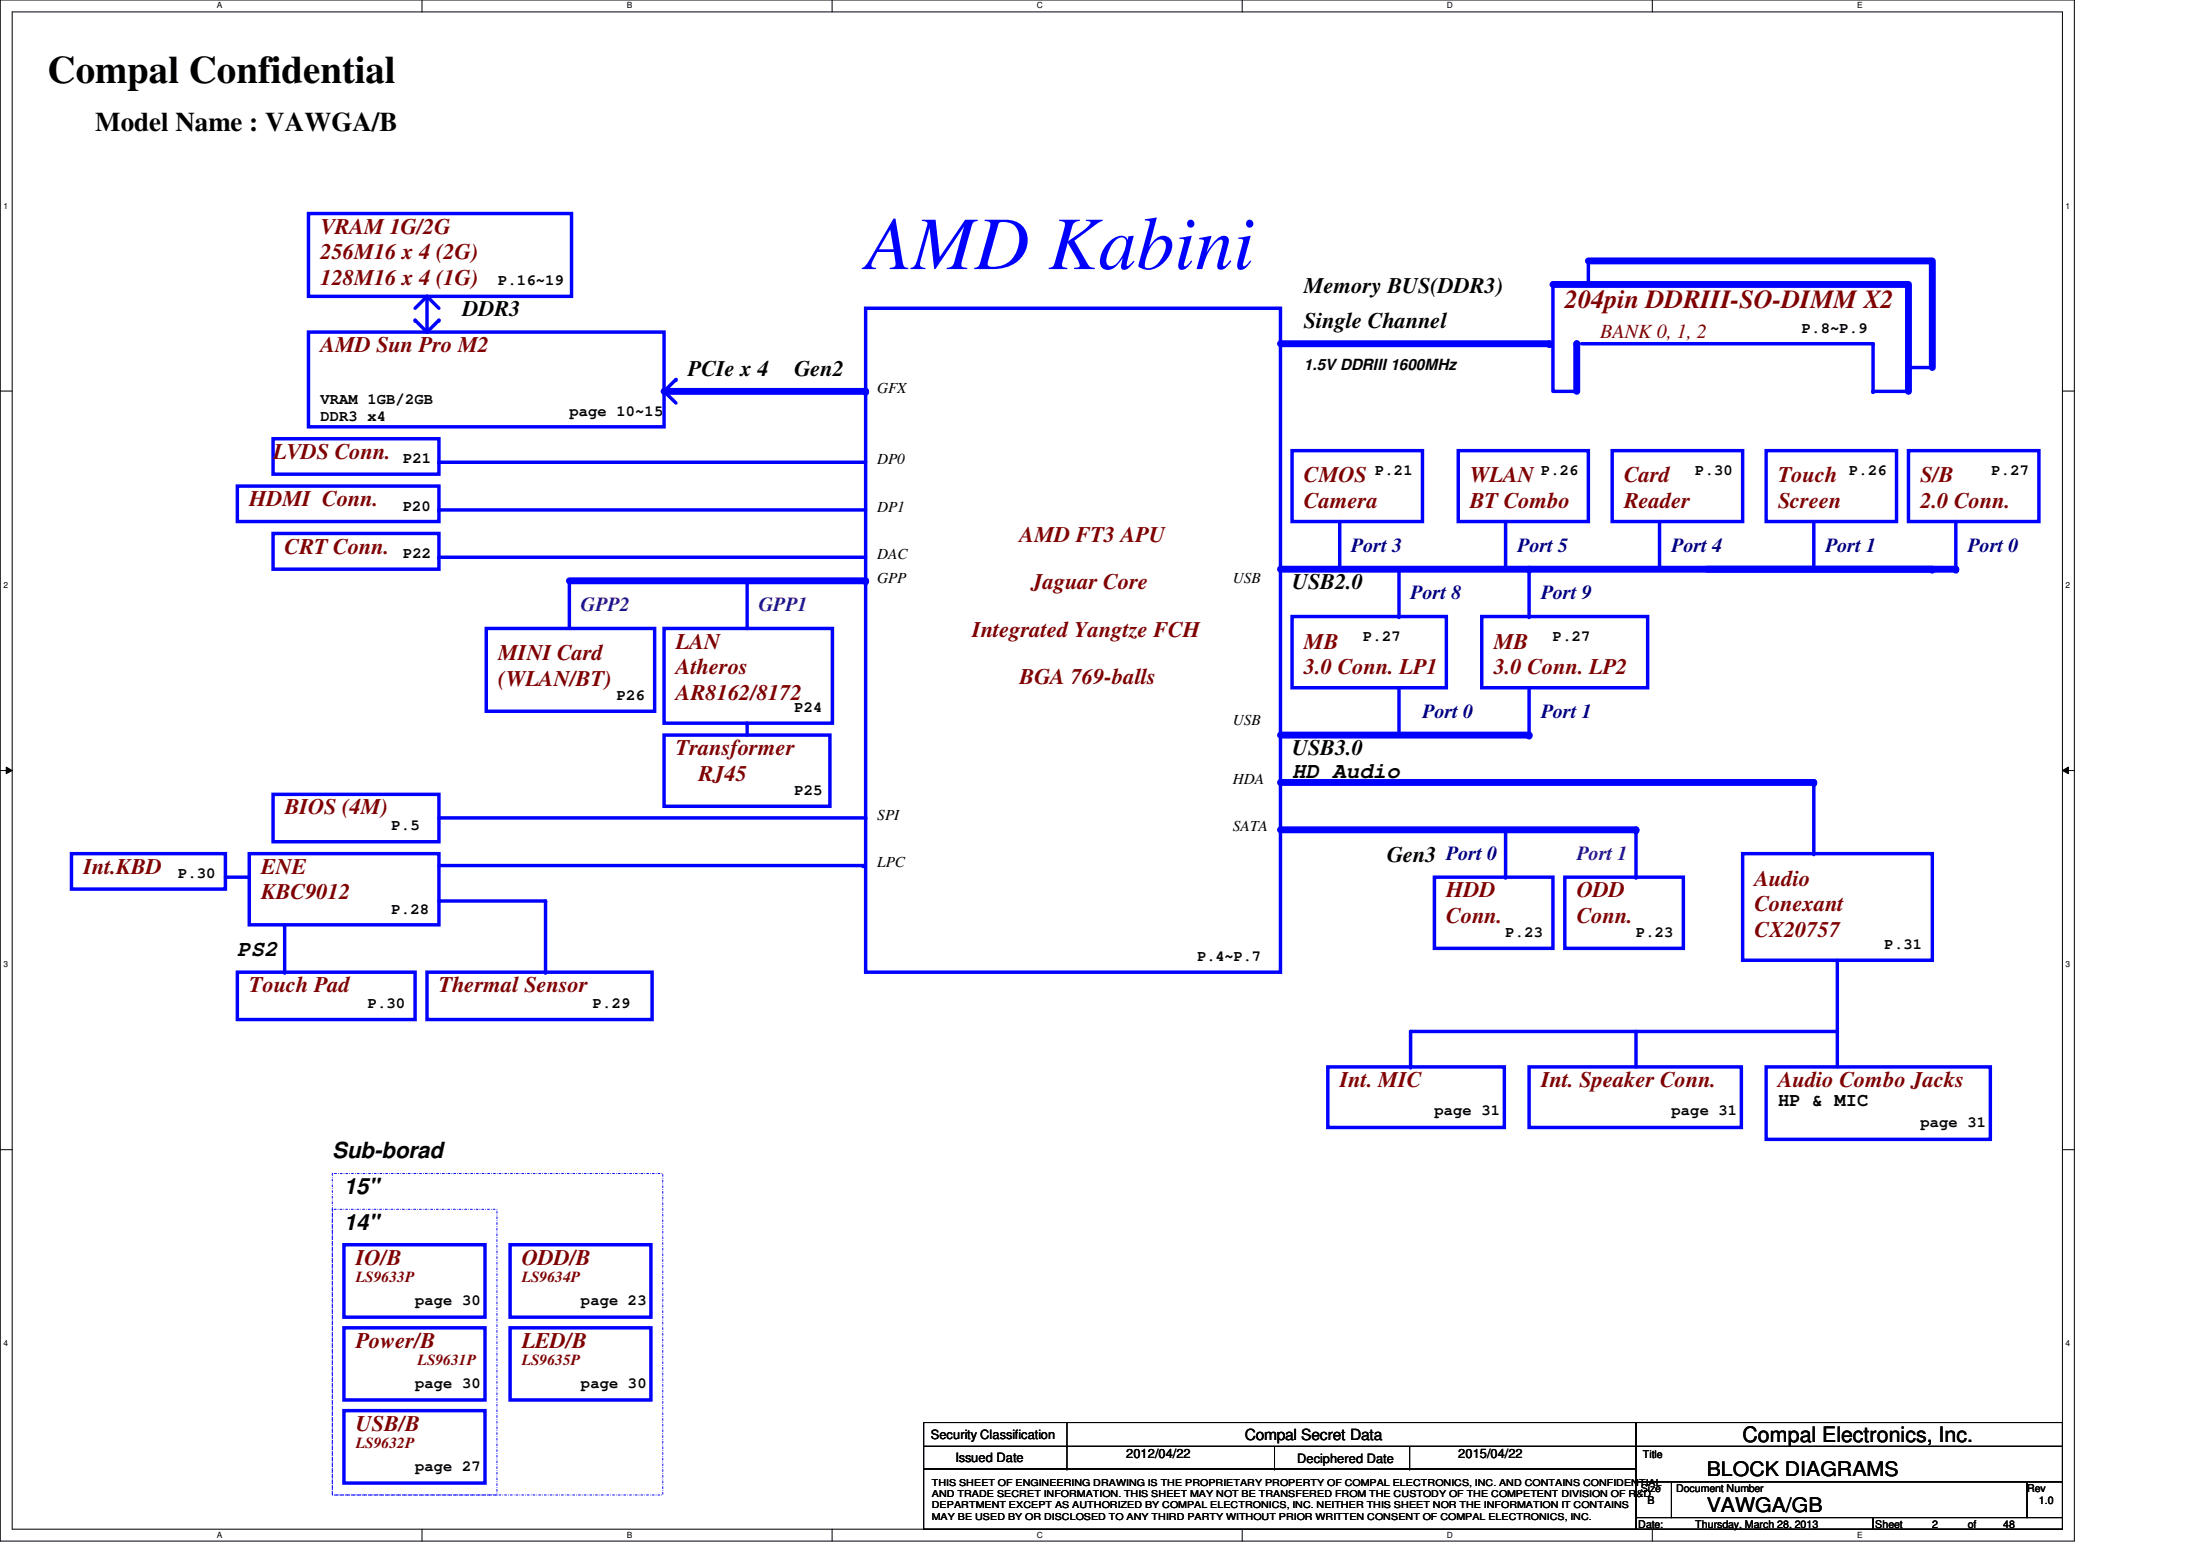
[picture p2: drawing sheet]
<svg xmlns="http://www.w3.org/2000/svg" width="297mm" height="210mm" viewBox="0 0 297 210" stroke-linecap="round" stroke-linejoin="round" font-family="sans-serif">
<path d="M0 0h280.1v208h-280.1zM1.6 1.6h276.9v204.8h-276.9z" fill="none" stroke="#000" stroke-width=".14"/>
<g fill="#fff">
<path d="M29.3 .2h.7v1.2h-.7z"/>
<path d="M29.3 206.6h.7v1.2h-.7z"/>
</g>
<path d="M57 0v1.6M57 206.4v1.6" fill="none" stroke="#000" stroke-width=".14"/>
<g fill="#fff">
<path d="M84.6 .2h.7v1.2h-.7z"/>
<path d="M84.6 206.6h.7v1.2h-.7z"/>
</g>
<path d="M112.3 0v1.6M112.3 206.4v1.6" fill="none" stroke="#000" stroke-width=".14"/>
<g fill="#fff">
<path d="M140 .2h.8v1.2h-.8z"/>
<path d="M140 206.6h.8v1.2h-.8z"/>
</g>
<path d="M167.7 0v1.6M167.7 206.4v1.6" fill="none" stroke="#000" stroke-width=".14"/>
<g fill="#fff">
<path d="M195.4 .2h.7v1.2h-.7z"/>
<path d="M195.4 206.6h.7v1.2h-.7z"/>
</g>
<path d="M223.1 0v1.6M223.1 206.4v1.6" fill="none" stroke="#000" stroke-width=".14"/>
<g fill="#fff">
<path d="M250.7 .2h.8v1.2h-.8z"/>
<path d="M250.7 206.6h.8v1.2h-.8z"/>
<path d="M.5 27.2h.6v1.2h-.6z"/>
<path d="M278.9 27.2h.6v1.2h-.6z"/>
<path d="M.5 78.4h.6v1.1h-.6z"/>
<path d="M278.9 78.4h.6v1.1h-.6z"/>
</g>
<path d="M0 52.8h1.6M278.5 52.8h1.6" fill="none" stroke="#000" stroke-width=".14"/>
<g fill="#fff">
<path d="M.5 129.6h.6v1.2h-.6z"/>
<path d="M278.9 129.6h.6v1.2h-.6z"/>
</g>
<path d="M0 104h1.6M.8 103.5l.8 .5-.8 .4zM278.5 104l.8-.5v.9zM278.5 104h1.6" fill="none" stroke="#000" stroke-width=".14"/>
<path d="M.8 103.5l.8 .5-.8 .4zM278.5 104l.8-.5v.9z" fill="#000"/>
<g fill="#fff">
<path d="M.5 180.8h.6v1.1h-.6z"/>
<path d="M278.9 180.8h.6v1.1h-.6z"/>
</g>
<path d="M0 155.2h1.6M278.5 155.2h1.6" fill="none" stroke="#000" stroke-width=".14"/>
<path d="M172.9 105.6h72" fill="none" stroke="#00f" stroke-width=".93"/>
<circle cx="244.9" cy="105.6" r=".47" fill="#00f"/>
<path d="M172.9 99.2h33.6" fill="none" stroke="#00f" stroke-width=".93"/>
<circle cx="206.5" cy="99.2" r=".47" fill="#00f"/>
<path d="M172.9 112h48" fill="none" stroke="#00f" stroke-width=".93"/>
<circle cx="220.9" cy="112" r=".47" fill="#00f"/>
<path d="M193.7 118.4h16v9.6h-16zM211.3 118.4h16v9.6h-16zM220.9 112v6.4" fill="none" stroke="#00f" stroke-width=".47"/>
<circle cx="220.9" cy="118.4" r=".23" fill="#00f"/>
<path d="M203.3 112v6.4" fill="none" stroke="#00f" stroke-width=".47"/>
<circle cx="203.3" cy="118.4" r=".23" fill="#00f"/>
<path d="M76.9 78.4h40" fill="none" stroke="#00f" stroke-width=".93"/>
<circle cx="116.9" cy="78.4" r=".47" fill="#00f"/>
<path d="M116.9 41.6h56v89.6h-56zM59.3 75.2h57.6" fill="none" stroke="#00f" stroke-width=".47"/>
<circle cx="59.3" cy="75.2" r=".23" fill="#00f"/>
<path d="M214.5 35.2h46.4v14.4M172.9 46.4h36.3" fill="none" stroke="#00f" stroke-width=".93"/>
<circle cx="209.2" cy="46.4" r=".47" fill="#00f"/>
<path d="M209.7 38.4v14.4h3.2M257.7 49.6h3.2" fill="none" stroke="#00f" stroke-width=".47"/>
<circle cx="257.7" cy="49.6" r=".23" fill="#00f"/>
<path d="M209.7 38.4h48v14.4" fill="none" stroke="#00f" stroke-width=".93"/>
<path d="M252.9 52.8h4.8" fill="none" stroke="#00f" stroke-width=".47"/>
<circle cx="252.9" cy="52.8" r=".23" fill="#00f"/>
<path d="M212.9 46.4v6.4" fill="none" stroke="#00f" stroke-width=".93"/>
<circle cx="212.9" cy="46.4" r=".47" fill="#00f"/>
<path d="M252.9 46.4v6.4" fill="none" stroke="#00f" stroke-width=".47"/>
<circle cx="252.9" cy="52.8" r=".23" fill="#00f"/>
<path d="M213.5 46.4h39.4" fill="none" stroke="#00f" stroke-width=".47"/>
<circle cx="252.9" cy="46.4" r=".23" fill="#00f"/>
<path d="M89.7 52.8h27.2" fill="none" stroke="#00f" stroke-width=".93"/>
<circle cx="116.9" cy="52.8" r=".47" fill="#00f"/>
<path d="M91.3 51.2l-1.6 1.6" fill="none" stroke="#00f" stroke-width=".47"/>
<circle cx="91.3" cy="51.2" r=".23" fill="#00f"/>
<path d="M89.7 52.8l1.6 1.6" fill="none" stroke="#00f" stroke-width=".47"/>
<circle cx="89.7" cy="52.8" r=".23" fill="#00f"/>
<path d="M41.7 28.8h35.5v11.2h-35.5zM41.7 44.8h48v12.8h-48zM56 43.2l1.7 1.6" fill="none" stroke="#00f" stroke-width=".47"/>
<circle cx="56" cy="43.2" r=".23" fill="#00f"/>
<path d="M57.7 40.2v4.6" fill="none" stroke="#00f" stroke-width=".47"/>
<circle cx="57.7" cy="40.2" r=".23" fill="#00f"/>
<path d="M57.7 40l1.6 1.6" fill="none" stroke="#00f" stroke-width=".47"/>
<circle cx="57.7" cy="40" r=".23" fill="#00f"/>
<path d="M59.3 43.2l-1.6 1.6" fill="none" stroke="#00f" stroke-width=".47"/>
<circle cx="59.3" cy="43.2" r=".23" fill="#00f"/>
<path d="M57.7 40l-1.7 1.6" fill="none" stroke="#00f" stroke-width=".47"/>
<circle cx="57.7" cy="40" r=".23" fill="#00f"/>
<path d="M59.3 62.4h57.6" fill="none" stroke="#00f" stroke-width=".47"/>
<circle cx="59.3" cy="62.4" r=".23" fill="#00f"/>
<path d="M32 65.6h27.3v4.8h-27.3zM100.9 78.4v6.4M65.7 84.8h22.7v11.2h-22.7zM89.7 84.8h22.7v12.8h-22.7z" fill="none" stroke="#00f" stroke-width=".47"/>
<circle cx="100.9" cy="78.4" r=".23" fill="#00f"/>
<path d="M76.9 78.4v6.4" fill="none" stroke="#00f" stroke-width=".47"/>
<circle cx="76.9" cy="78.4" r=".23" fill="#00f"/>
<path d="M36.9 72h22.4v4.8h-22.4zM89.7 99.2h22.4v9.6h-22.4zM9.6 115.2h20.8v4.8h-20.8zM59.3 116.8h57.2M32 131.2h24v6.4h-24z" fill="none" stroke="#00f" stroke-width=".47"/>
<circle cx="116.5" cy="116.8" r=".23" fill="#00f"/>
<path d="M235.3 115.2h25.6v14.4h-25.6zM244.9 105.6v9.6" fill="none" stroke="#00f" stroke-width=".47"/>
<circle cx="244.9" cy="115.2" r=".23" fill="#00f"/>
<path d="M36.9 59.2h22.4v4.8h-22.4zM59.3 68.8h57.6M33.7 115.2h25.6v9.6h-25.6zM36.9 107.2h22.4v6.4h-22.4z" fill="none" stroke="#00f" stroke-width=".47"/>
<circle cx="59.3" cy="68.8" r=".23" fill="#00f"/>
<path d="M38.4 124.8v6.4" fill="none" stroke="#00f" stroke-width=".47"/>
<circle cx="38.4" cy="131.2" r=".23" fill="#00f"/>
<path d="M214.5 35.2v3.2" fill="none" stroke="#00f" stroke-width=".47"/>
<circle cx="214.5" cy="38.4" r=".23" fill="#00f"/>
<path d="M59.3 110.4h57.6" fill="none" stroke="#00f" stroke-width=".47"/>
<circle cx="116.9" cy="110.4" r=".23" fill="#00f"/>
<path d="M100.9 97.6v1.6" fill="none" stroke="#00f" stroke-width=".47"/>
<circle cx="100.9" cy="97.6" r=".23" fill="#00f"/>
<path d="M188.9 92.8v6.4" fill="none" stroke="#00f" stroke-width=".47"/>
<circle cx="188.9" cy="99.2" r=".23" fill="#00f"/>
<path d="M174.5 83.2h20.8v9.6h-20.8zM206.5 92.8v6.4" fill="none" stroke="#00f" stroke-width=".47"/>
<circle cx="206.5" cy="99.2" r=".23" fill="#00f"/>
<path d="M200.1 83.2h22.4v9.6h-22.4z" fill="none" stroke="#00f" stroke-width=".47"/>
<path d="M172.9 76.8h33.6" fill="none" stroke="#00f" stroke-width=".93"/>
<circle cx="206.5" cy="76.8" r=".47" fill="#00f"/>
<path d="M188.9 76.8v6.4" fill="none" stroke="#00f" stroke-width=".47"/>
<circle cx="188.9" cy="83.2" r=".23" fill="#00f"/>
<path d="M206.5 76.8v6.4" fill="none" stroke="#00f" stroke-width=".47"/>
<circle cx="206.5" cy="83.2" r=".23" fill="#00f"/>
<path d="M206.5 76.8h54.4" fill="none" stroke="#00f" stroke-width=".93"/>
<circle cx="260.9" cy="76.8" r=".47" fill="#00f"/>
<path d="M180.9 70.4v6.4" fill="none" stroke="#00f" stroke-width=".47"/>
<circle cx="180.9" cy="76.8" r=".23" fill="#00f"/>
<path d="M174.5 60.8h17.6v9.6h-17.6zM203.3 70.4v6.4" fill="none" stroke="#00f" stroke-width=".47"/>
<circle cx="203.3" cy="76.8" r=".23" fill="#00f"/>
<path d="M196.9 60.8h17.6v9.6h-17.6zM224.1 70.4v6.4" fill="none" stroke="#00f" stroke-width=".47"/>
<circle cx="224.1" cy="76.8" r=".23" fill="#00f"/>
<path d="M217.7 60.8h17.6v9.6h-17.6zM264.1 70.4v6.4" fill="none" stroke="#00f" stroke-width=".47"/>
<circle cx="264.1" cy="76.8" r=".23" fill="#00f"/>
<path d="M257.7 60.8h17.6v9.6h-17.6z" fill="none" stroke="#00f" stroke-width=".47"/>
<path d="M230.5 76.8h33.6" fill="none" stroke="#00f" stroke-width=".93"/>
<circle cx="264.1" cy="76.8" r=".47" fill="#00f"/>
<path d="M190.5 139.2h57.6M179.3 144h23.8v8.2h-23.8zM206.5 144h28.6v8.2h-28.6zM238.5 144h30.2v9.8h-30.2zM46.4 168h19.1v9.8h-19.1zM46.4 179.2h19.1v9.8h-19.1zM68.9 168h19v9.8h-19zM68.9 179.2h19v9.8h-19zM46.4 190.4h19.1v9.8h-19.1z" fill="none" stroke="#00f" stroke-width=".47"/>
<path d="M44.9 158.4h44.6v43.4h-44.6zM44.9 163.2h22.2v38.6h-22.2z" fill="none" stroke="#00f" stroke-width=".14" stroke-dasharray=".3 .3 0 .3"/>
<circle cx="190.5" cy="139.2" r=".23" fill="#00f"/>
<path d="M190.5 139.2v4.8" fill="none" stroke="#00f" stroke-width=".47"/>
<circle cx="190.5" cy="144" r=".23" fill="#00f"/>
<path d="M248.1 139.2v4.8" fill="none" stroke="#00f" stroke-width=".47"/>
<circle cx="248.1" cy="139.2" r=".23" fill="#00f"/>
<path d="M220.9 139.2v4.8" fill="none" stroke="#00f" stroke-width=".47"/>
<circle cx="220.9" cy="139.2" r=".23" fill="#00f"/>
<path d="M248.1 129.6v9.6" fill="none" stroke="#00f" stroke-width=".47"/>
<circle cx="248.1" cy="139.2" r=".23" fill="#00f"/>
<path d="M57.7 131.2h30.3v6.4h-30.3zM73.7 121.6v9.6" fill="none" stroke="#00f" stroke-width=".47"/>
<circle cx="73.7" cy="131.2" r=".23" fill="#00f"/>
<path d="M59.3 121.6h14.4" fill="none" stroke="#00f" stroke-width=".47"/>
<circle cx="73.7" cy="121.6" r=".23" fill="#00f"/>
<path d="M30.4 118.4h3.3" fill="none" stroke="#00f" stroke-width=".47"/>
<circle cx="33.7" cy="118.4" r=".23" fill="#00f"/>
<path d="M244.9 70.4v6.4" fill="none" stroke="#00f" stroke-width=".47"/>
<circle cx="244.9" cy="76.8" r=".23" fill="#00f"/>
<path d="M238.5 60.8h17.6v9.6h-17.6z" fill="none" stroke="#00f" stroke-width=".47"/>
<g fill="none" stroke="#000" stroke-width=".14">
<path d="M124.7 192h96.2v3.2h-96.2zM124.7 195.2h96.2v3.1h-96.2zM124.7 198.3h96.2v8.1h-96.2zM144.1 195.2h.1M144.1 198.3h.1M144.1 192v6.3M172.1 198.3h.1M172.1 195.2v3.1M190.3 198.3h.1M190.3 195.2v3.1M220.9 192h57.6v3.2h-57.6zM220.9 195.2h57.6v4.8h-57.6z"/>
<path d="M220.9 200h4.8v4.9h-4.8zM220.9 204.9h32v1.5h-32zM225.7 200h48v4.9h-48zM252.9 204.9h25.6v1.5h-25.6zM273.7 200h4.8v4.9h-4.8z"/>
</g>
<text font-size="10.2" fill="#00f" x="116.9" y="36.3">AMD Kabini</text>
<text font-size="5.2" x="6.4" y="11.2">Compal Confidential</text>
<text font-size="3.6" x="12.9" y="17.7">Model Name : VAWGA/B</text>
<text font-size="3.5" fill="#800000" x="211.3" y="41.6">204pin DDRIII-SO-DIMM X2</text>
<g font-size="3" fill="#800000">
<text x="43.3" y="31.5">VRAM 1G/2G</text>
<text x="43.3" y="35">256M16 x 4 (2G)</text>
<text x="43.3" y="38.5">128M16 x 4 (1G)</text>
<text x="43.3" y="47.5">AMD Sun Pro M2</text>
<text x="36.9" y="61.9">LVDS Conn.</text>
<text x="176.1" y="65.1">CMOS</text>
<text x="198.5" y="65.1">WLAN</text>
<text x="219.3" y="65.1">Card</text>
<text x="240.1" y="65.1">Touch</text>
<text x="259.3" y="65.1">S/B</text>
<text x="33.7" y="68.3">HDMI Conn.</text>
<text x="176.1" y="68.6">Camera</text>
<text x="198.5" y="68.6">BT Combo</text>
<text x="219.3" y="68.6">Reader</text>
<text x="240.1" y="68.6">Screen</text>
<text x="259.3" y="68.6">2.0 Conn.</text>
<text x="38.4" y="74.7">CRT Conn.</text>
<text x="137.7" y="73.1">AMD FT3 APU</text>
<text x="139.3" y="79.5">Jaguar Core</text>
<text x="67.3" y="89.1">MINI Card</text>
<text x="91.3" y="87.5">LAN</text>
<text x="131.3" y="85.9">Integrated Yangtze FCH</text>
<text x="176.1" y="87.5">MB</text>
<text x="201.7" y="87.5">MB</text>
<text x="67.3" y="92.6">(WLAN/BT)</text>
<text x="91.3" y="91">Atheros</text>
<text x="91.3" y="94.5">AR8162/8172</text>
<text x="137.7" y="92.3">BGA 769-balls</text>
<text x="176.1" y="91">3.0 Conn. LP1</text>
<text x="201.7" y="91">3.0 Conn. LP2</text>
<text x="91.3" y="101.9">Transformer</text>
<text x="94.3" y="105.4">RJ45</text>
<text x="38.4" y="109.9">BIOS (4M)</text>
<text x="11.3" y="117.9">Int.KBD</text>
<text x="35.3" y="117.9">ENE</text>
<text x="236.9" y="119.5">Audio</text>
<text x="35.3" y="121.4">KBC9012</text>
<text x="195.3" y="121.1">HDD</text>
<text x="195.3" y="124.6">Conn.</text>
<text x="212.9" y="121.1">ODD</text>
<text x="212.9" y="124.6">Conn.</text>
<text x="236.9" y="123">Conexant</text>
<text x="236.9" y="126.5">CX20757</text>
<text x="33.7" y="133.9">Touch Pad</text>
<text x="59.3" y="133.9">Thermal Sensor</text>
<text x="180.9" y="146.7">Int. MIC</text>
<text x="208.1" y="146.7">Int. Speaker Conn.</text>
<text x="240.1" y="146.7">Audio Combo Jacks</text>
<text x="48" y="170.7">IO/B</text>
<text x="70.4" y="170.7">ODD/B</text>
<text x="48" y="181.9">Power/B</text>
<text x="70.4" y="181.9">LED/B</text>
<text x="48" y="193.1">USB/B</text>
</g>
<g font-size="3">
<text x="176.1" y="39.5">Memory BUS(DDR3)</text>
<text x="62.4" y="42.7">DDR3</text>
<text x="176.1" y="44.3">Single Channel</text>
<text x="92.9" y="50.7">PCIe x 4</text>
<text x="107.3" y="50.7">Gen2</text>
<text x="174.5" y="79.5">USB2.0</text>
<text x="174.5" y="101.9">USB3.0</text>
<text x="174.5" y="105">HD Audio</text>
<text x="187.3" y="116.3">Gen3 Port 0</text>
<text x="32" y="129">PS2</text>
<text x="44.9" y="156.4">Sub-borad</text>
<text x="46.4" y="161.2">15&quot;</text>
<text x="46.4" y="166">14&quot;</text>
</g>
<text font-size="2.9" x="235.3" y="194.6">Compal Electronics, Inc.</text>
<text font-size="2.7" fill="#800000" x="216.1" y="45.7">BANK 0, 1, 2</text>
<g font-size="2.7" fill="#000080">
<text x="182.5" y="74.5">Port 3</text>
<text x="204.9" y="74.5">Port 5</text>
<text x="225.7" y="74.5">Port 4</text>
<text x="246.5" y="74.5">Port 1</text>
<text x="265.7" y="74.5">Port 0</text>
<text x="190.5" y="80.9">Port 8</text>
<text x="208.1" y="80.9">Port 9</text>
<text x="192.1" y="96.9">Port 0</text>
<text x="208.1" y="96.9">Port 1</text>
</g>
<g font-size="2.7" fill="#400080">
<text x="78.4" y="82.5">GPP2</text>
<text x="102.4" y="82.5">GPP1</text>
<text x="212.9" y="116.1">Port 1</text>
</g>
<g font-size="2.7">
<text x="230.5" y="199.3">BLOCK DIAGRAMS</text>
<text x="230.5" y="204.1">VAWGA/GB</text>
</g>
<text font-size="2.5" x="240.1" y="149.3">HP &amp; MIC</text>
<g font-size="2.1">
<text x="67.3" y="38.5">P.16~19</text>
<text x="243.3" y="44.9">P.8~P.9</text>
<text x="118.4" y="53">GFX</text>
<text x="176.1" y="49.9">1.5V DDRIII 1600MHz</text>
<text x="43.3" y="54.5">VRAM 1GB/2GB</text>
<text x="43.3" y="56.9">DDR3 x4</text>
<text x="76.9" y="56.1">page 10~15</text>
<text x="54.4" y="62.5">P21</text>
<text x="118.4" y="62.7">DP0</text>
<text x="185.7" y="64.1">P.21</text>
<text x="208.1" y="64.1">P.26</text>
<text x="228.9" y="64.1">P.30</text>
<text x="249.7" y="64.1">P.26</text>
<text x="268.9" y="64.1">P.27</text>
<text x="54.4" y="68.9">P20</text>
<text x="118.4" y="69">DP1</text>
<text x="54.4" y="75.3">P22</text>
<text x="118.4" y="75.4">DAC</text>
<text x="118.4" y="78.7">GPP</text>
<text x="166.5" y="78.7">USB</text>
<text x="184.1" y="86.5">P.27</text>
<text x="209.7" y="86.5">P.27</text>
<text x="83.3" y="94.5">P26</text>
<text x="107.3" y="96.1">P24</text>
<text x="166.5" y="97.8">USB</text>
<text x="107.3" y="107.3">P25</text>
<text x="166.5" y="105.8">HDA</text>
<text x="52.9" y="112.1">P.5</text>
<text x="118.4" y="110.7">SPI</text>
<text x="166.5" y="112.2">SATA</text>
<text x="24" y="118.5">P.30</text>
<text x="118.4" y="117.1">LPC</text>
<text x="52.9" y="123.3">P.28</text>
<text x="161.7" y="129.7">P.4~P.7</text>
<text x="203.3" y="126.5">P.23</text>
<text x="220.9" y="126.5">P.23</text>
<text x="254.5" y="128.1">P.31</text>
<text x="49.7" y="136.1">P.30</text>
<text x="80" y="136.1">P.29</text>
<text x="193.7" y="150.5">page 31</text>
<text x="225.7" y="150.5">page 31</text>
<text x="259.3" y="152.1">page 31</text>
<text x="56" y="176.1">page 30</text>
<text x="78.4" y="176.1">page 23</text>
<text x="56" y="187.3">page 30</text>
<text x="78.4" y="187.3">page 30</text>
<text x="168.1" y="194.4">Compal Secret Data</text>
<text x="56" y="198.5">page 27</text>
</g>
<g font-size="2.1" fill="#800000">
<text x="48" y="173.1">LS9633P</text>
<text x="70.4" y="173.1">LS9634P</text>
<text x="56.4" y="184.2">LS9631P</text>
<text x="70.4" y="184.2">LS9635P</text>
<text x="48" y="195.5">LS9632P</text>
</g>
<g font-size="1.7">
<text x="125.7" y="194.3">Security Classification</text>
<text x="129" y="197.3">Issued Date</text>
<text x="152.1" y="196.8">2012/04/22</text>
<text x="175.1" y="197.5">Deciphered Date</text>
<text x="196.9" y="196.8">2015/04/22</text>
</g>
<g font-size="1.4">
<text x="221.8" y="196.8">Title</text>
<text x="221.5" y="201.4">Size</text>
<text x="222.5" y="203">B</text>
<text x="226.3" y="201.4">Document Number</text>
<text x="273.7" y="201.4">Rev</text>
<text x="275.3" y="203">1.0</text>
<text x="221.2" y="206.2">Date:</text>
<text x="228.9" y="206.2">Thursday, March 28, 2013</text>
<text x="253.2" y="206.2">Sheet</text>
<text x="260.9" y="206.2">2</text>
<text x="265.7" y="206.2">of</text>
<text x="270.5" y="206.2">48</text>
</g>
<g font-size="1.3">
<text x="125.8" y="200.6">THIS SHEET OF ENGINEERING DRAWING IS THE PROPRIETARY PROPERTY OF COMPAL ELECTRONICS, INC. AND CONTAINS CONFIDENTIAL</text>
<text x="125.8" y="202.1">AND TRADE SECRET INFORMATION. THIS SHEET MAY NOT BE TRANSFERED FROM THE CUSTODY OF THE COMPETENT DIVISION OF R&amp;D</text>
<text x="125.8" y="203.6">DEPARTMENT EXCEPT AS AUTHORIZED BY COMPAL ELECTRONICS, INC. NEITHER THIS SHEET NOR THE INFORMATION IT CONTAINS</text>
<text x="125.8" y="205.1">MAY BE USED BY OR DISCLOSED TO ANY THIRD PARTY WITHOUT PRIOR WRITTEN CONSENT OF COMPAL ELECTRONICS, INC.</text>
</g>
<g font-size="1.1">
<text x="29.3" y="1.1">A</text>
<text x="84.6" y="1.1">B</text>
<text x="140" y="1.1">C</text>
<text x="195.4" y="1.1">D</text>
<text x="250.7" y="1.1">E</text>
<text x=".5" y="28.2">1</text>
<text x="278.9" y="28.2">1</text>
<text x=".5" y="79.3">2</text>
<text x="278.9" y="79.3">2</text>
<text x=".5" y="130.6">3</text>
<text x="278.9" y="130.6">3</text>
<text x=".5" y="181.7">4</text>
<text x="278.9" y="181.7">4</text>
<text x="29.3" y="207.6">A</text>
<text x="84.6" y="207.6">B</text>
<text x="140" y="207.6">C</text>
<text x="195.4" y="207.6">D</text>
<text x="250.7" y="207.6">E</text>
</g>
</svg>
